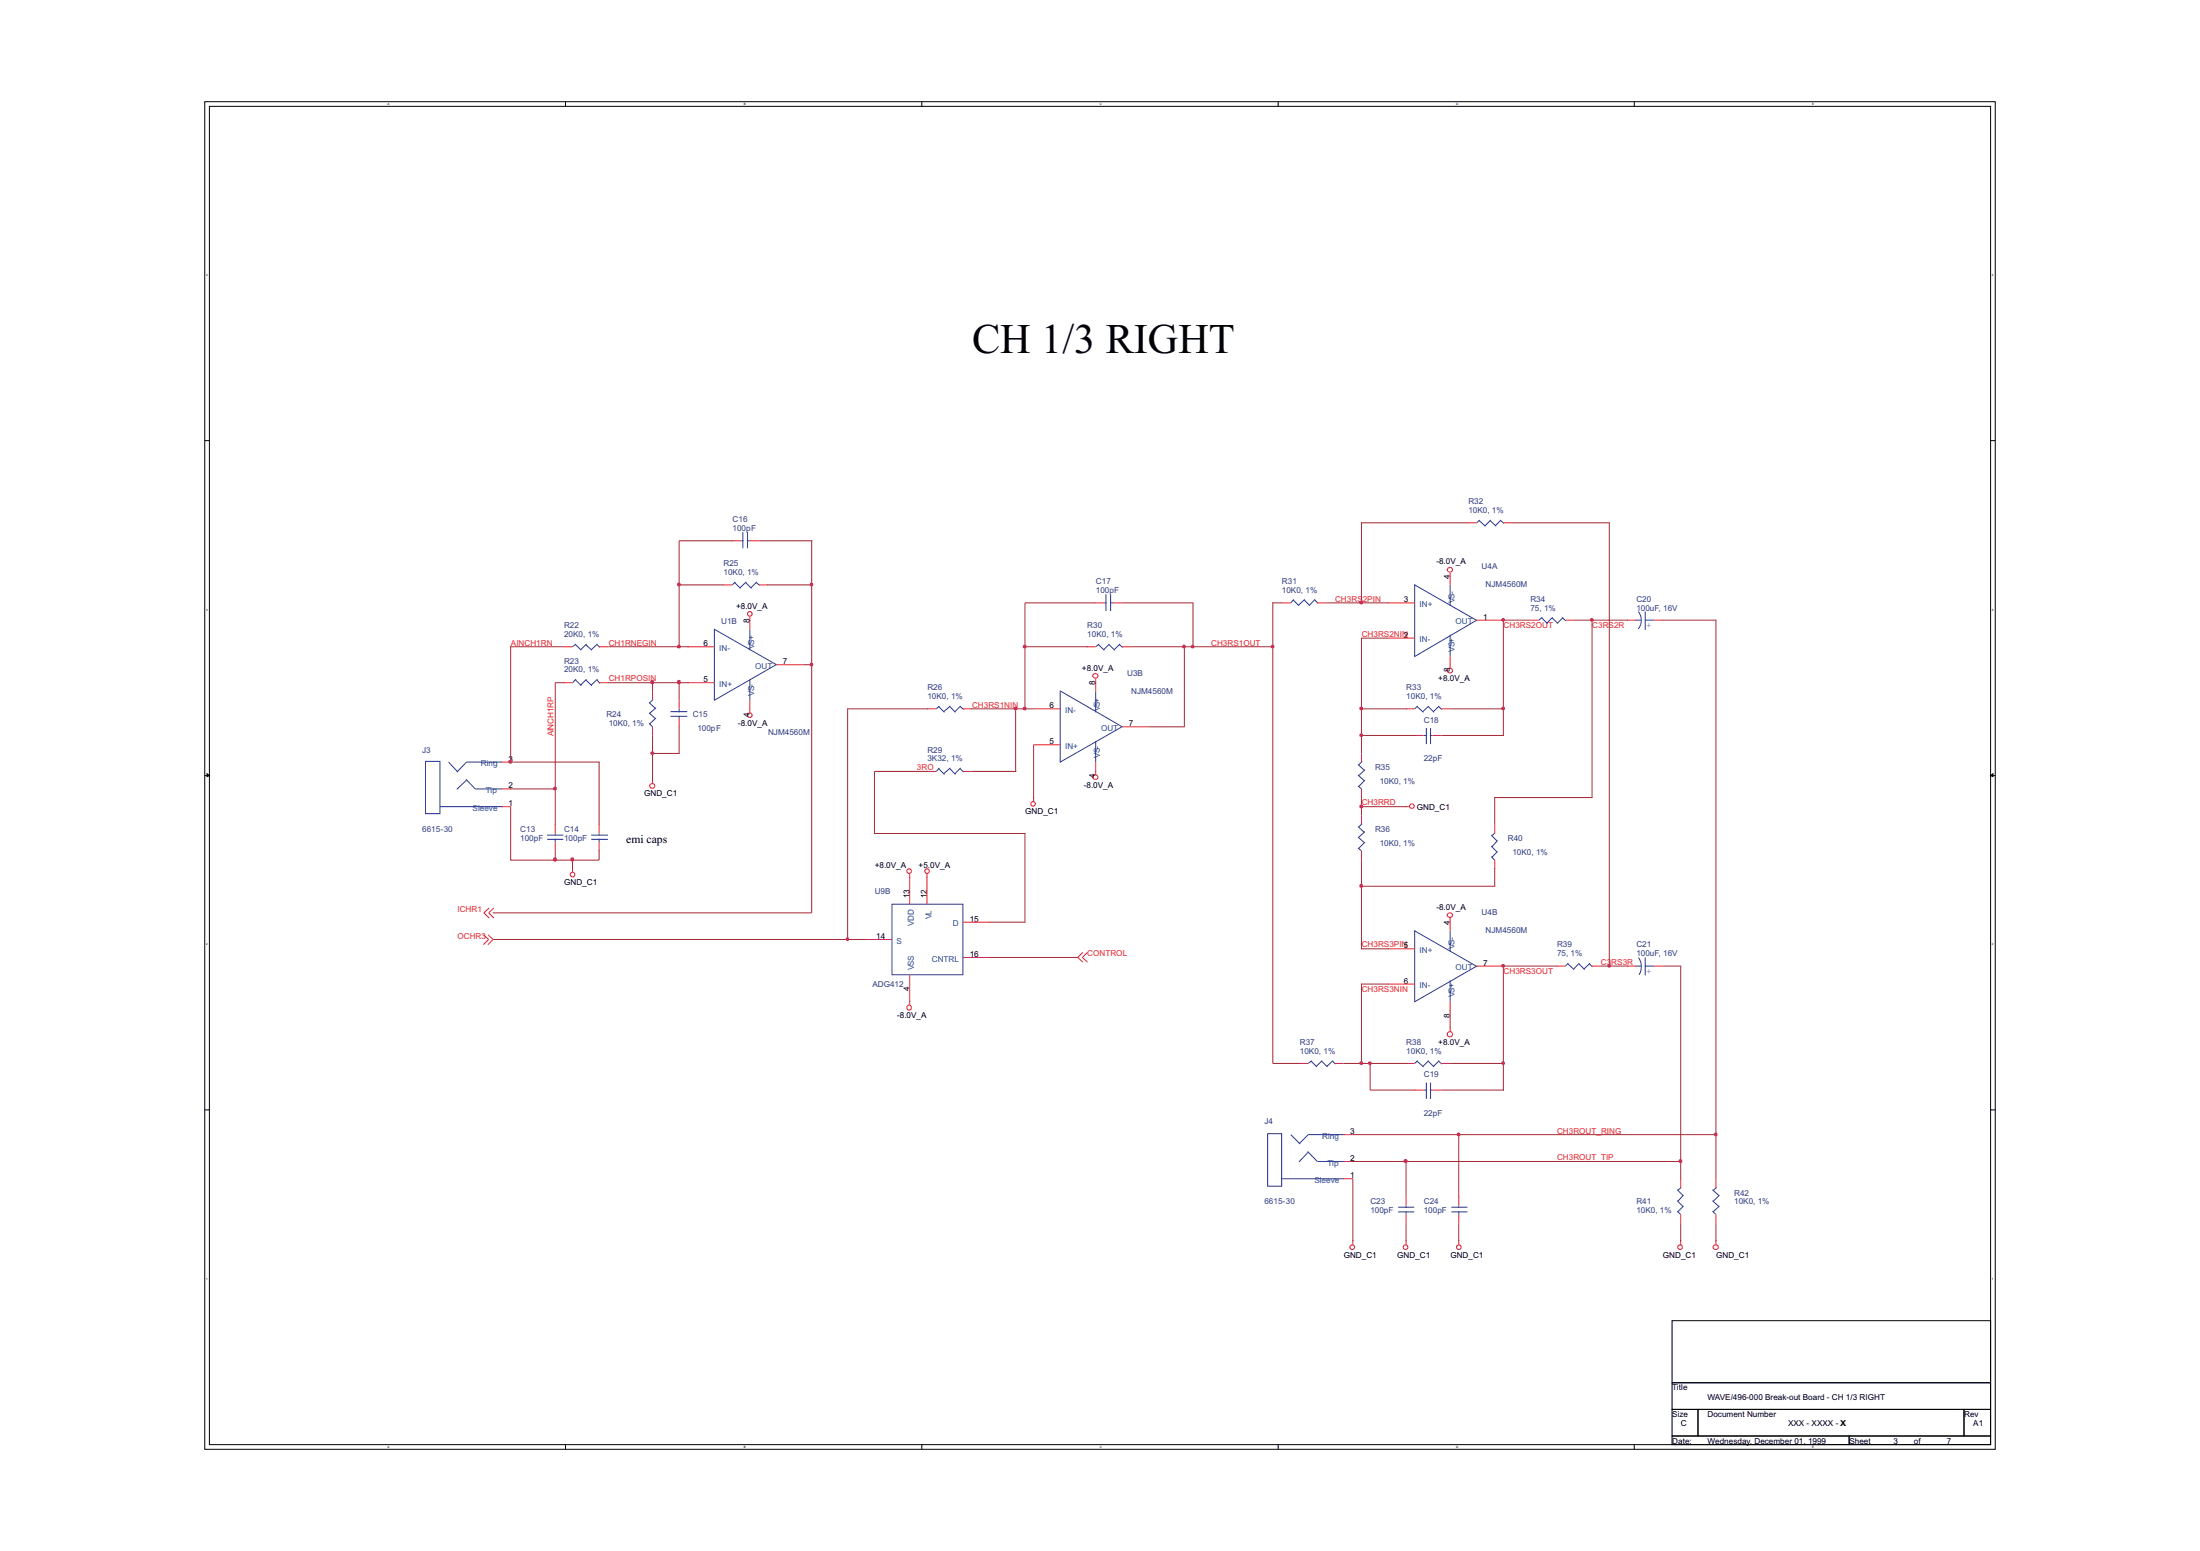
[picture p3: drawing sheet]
<svg xmlns="http://www.w3.org/2000/svg" width="210mm" height="148mm" viewBox="0 0 210 148" stroke-linecap="round" stroke-linejoin="round" font-family="sans-serif">
<g fill="none" stroke="#010202" stroke-width=".1">
<path d="M19.5 9.7h171v128.6h-171zM20 10.1h170v127.8h-170zM54 9.7v.4M88 9.7v.4M122 9.7v.4M156 9.7v.4M19.5 42h.5M190 42h.5M19.5 74h.5M190 74h.5M54 137.9v.4M88 137.9v.4"/>
<path d="M122 137.9v.4M156 137.9v.4M159.6 126h30.4v5.9h-30.4z"/>
</g>
<path d="M19.8 73.8l.2 .2-.2 .1z" fill="#010202"/>
<path d="M19.8 73.8l.2 .2-.2 .1z" fill="none" stroke="#010202" stroke-width=".1"/>
<path d="M190 74l.2-.2v.3z" fill="#010202"/>
<path d="M190 74l.2-.2v.3zM19.5 105.9h.5M190 105.9h.5M159.6 131.9h30.4v2.6h-30.4zM159.6 134.5h2.5v2.5h-2.5zM159.6 137h16.9v.9h-16.9zM162.1 134.5h25.4v2.5h-25.4zM176.5 137h13.5v.9h-13.5zM187.5 134.5h2.5v2.5h-2.5z" fill="none" stroke="#010202" stroke-width=".1"/>
<g fill="none" stroke="#ee2028" stroke-width=".1">
<path d="M69 55.8h.9M69.9 51.6h.9M71.6 58.8v1.3M71.6 51.6h.9M72.5 55.8h.8M104.6 57.5h.8M106.3 57.5h.8M122.3 57.5h.9M125.7 57.5h.9M132.5 57.5h2.5M138.4 54.7v1.1M140.1 49.9h.9"/>
<path d="M141 59.2h2.5M143.5 49.9h.8M146 59.2h.9M149.4 59.2h.9M155.3 59.2h.9M157.9 59.2h.8M47.9 77h.8M47.9 72.7h.8M47.9 75.3h.8M53 78.6v.9M53.8 61.7h.8M53.8 65.1h.8"/>
<path d="M57.2 61.7h.9M57.2 65.1h.9M57.2 78.6v.9M62.3 66v.8M62.3 69.4v.8M62.3 74.4v.4M64.8 66.8v.8M64.8 68.5v.9M65.7 61.7h2.5M65.7 65.1h2.5M71.6 66.8v1.2M74.1 63.4h2.6"/>
<path d="M88.5 67.6h.9M88.5 73.6h.9M91.9 67.6h.9M91.9 73.6h.9M98.7 76v.5M98.7 67.6h2.5M98.7 71.1h2.5M103.7 61.7h.9M104.6 64.8v1.2M104.6 72.7v1.2M107.1 61.7h.9M107.1 69.4h2.6"/>
<path d="M130 71.9v.8M130 75.3v.8M130 77.8v.8M132.5 60.9h2.5M134.2 77h.3M134.2 67.6h.8M135 70.2h.9M136.7 70.2h.9M137.6 67.6h.8M138.4 62.6v1.2M142.7 78.6v.9M46.1 89.2l.6 .4-.6 .5"/>
<path d="M46.6 89.2l.5 .4-.5 .5M46.7 86.6l-.5 .5 .5 .5M47.1 86.6l-.4 .5 .4 .5M53 80.4v.8M54.6 82.8v.4M57.2 80.4v.8M82.6 89.6h2.5M86.8 83.4v2.9M86.8 93v2.9M88.5 83.4v2.9M91.9 91.4h2.5M91.9 88h2.5"/>
<path d="M103.4 90.9l-.5 .5 .5 .4M103.8 90.9l-.5 .5 .5 .4M130 81.2v.9M132.5 93.9h2.5M132.5 90.5h2.5M138.4 87.6v1.2M138.4 95.6v.8M138.4 98v.4M141 92.2h2.5M142.7 82.1v.8M148.6 92.2h.8M152 92.2h.8"/>
<path d="M155.3 92.2h.9M157.9 92.2h.8M124 101.5h.9M127.4 101.5h.8M128.2 108.3h.9M128.2 110.8h.9M128.2 112.5h.9M129.1 118.3v.5M134.2 114.2v.8M134.2 115.9v.8M134.2 118.3v.5M134.2 101.5h.8"/>
<path d="M135 104h.9M136.7 104h.9M137.6 101.5h.8M139.2 114.2v.8M139.2 115.9v.8M139.2 118.3v.5M160.4 112.5v.9M160.4 115.9v.8M160.4 118.3v.5M163.8 112.5v.9M163.8 115.9v.8M163.8 118.3v.5"/>
<circle cx="71.6" cy="58.6" r=".21"/>
<circle cx="138.4" cy="54.4" r=".23"/>
<circle cx="62.3" cy="75" r=".24"/>
<circle cx="71.6" cy="68.3" r=".22"/>
<circle cx="98.6" cy="76.7" r=".21"/>
<circle cx="104.6" cy="64.5" r=".24"/>
<circle cx="104.6" cy="74.2" r=".23"/>
<circle cx="134.8" cy="76.9" r=".22"/>
<circle cx="138.4" cy="64" r=".23"/>
<circle cx="54.7" cy="83.5" r=".21"/>
<circle cx="86.8" cy="96.1" r=".23"/>
<circle cx="86.8" cy="83.1" r=".21"/>
<circle cx="88.5" cy="83.1" r=".21"/>
<circle cx="138.4" cy="98.7" r=".25"/>
<circle cx="138.4" cy="87.3" r=".23"/>
<circle cx="129.1" cy="119" r=".21"/>
<circle cx="134.2" cy="119" r=".22"/>
<circle cx="139.2" cy="119" r=".22"/>
<circle cx="160.4" cy="119" r=".21"/>
<circle cx="163.8" cy="119" r=".23"/>
</g>
<g fill="none" stroke="#2c3695" stroke-width=".1">
<path d="M70.1 55.6l.6 .5M70.2 55.5l-.3 .3M70.8 51.6h.2M70.9 50.8v1.5M71.2 55.6l.5 .5M71.2 55.5l-.6 .6M71.3 51.6h.3M71.4 50.8v1.5M72.2 55.6l.3 .3M72.2 55.5l-.5 .6M105.4 57.5h.2M105.6 56.7v1.6"/>
<path d="M106 57.5h.3M106 56.7v1.6M123.4 57.2l.6 .6M123.5 57.2l-.3 .3M124.5 57.2l.5 .6M124.5 57.2l-.6 .6M125.5 57.2l.3 .4M125.5 57.2l-.5 .6M135 55.7v6.9M135 55.8l6 3.4M138.4 55.8v2M141 59.2l-6 3.5"/>
<path d="M141.2 49.7l.6 .5M141.2 49.6l-.2 .3M142.2 49.7l.6 .5M142.3 49.6l-.6 .6M143.2 49.7l.4 .3M143.3 49.6l-.6 .6M147.2 59l.5 .5M147.2 58.9l-.3 .3M148.2 59l.5 .5M148.2 58.9l-.6 .6M149.1 59l.4 .2M149.2 58.9l-.5 .6"/>
<path d="M156.1 59.2h.6M156.4 58.4l.2 .4 .1 .4M156.7 59.2l-.1 .4-.2 .4M157 59.2h.9M157 58.4v1.7M40.6 72.7h1.4v4.9h-1.4zM42 77h6M42.8 72.7l.9 1M44.5 74.4l.9 .9h2.6M44.5 74.4l-.9 .9M48 72.7h-3.5l-.9 1M52.2 79.7h1.6"/>
<path d="M53 79.5v.2M54.9 64.9l.6 .5M54.9 61.5l.6 .5M55 64.8l-.4 .3M55 61.4l-.4 .3M55.9 64.9l.6 .5M55.9 61.5l.6 .5M56 64.8l-.6 .6M56 61.4l-.6 .6M56.4 79.7h1.6M57 64.9l.3 .3M57 61.5l.3 .3"/>
<path d="M57 64.8l-.6 .6M57 61.4l-.6 .6M57.2 79.5v.2M62 69l.3 .4M62 68l.6 .6M62 67l.6 .6M62.3 66.7l-.3 .4M62.6 68.5l-.6 .6M62.6 67.5l-.6 .6M64 67.9h1.6M64 68.4h1.6M64.8 67.6v.4"/>
<path d="M64.8 68.3v.2M68.1 60l6 3.4M68.2 60.1v6.8M71.6 60.1v1.9M71.6 64.8v2M74.2 63.4l-6 3.4M89.6 73.3l.6 .6M89.6 67.4l.6 .6M89.7 73.3l-.3 .3M89.7 67.4l-.3 .2M90.7 73.3l.5 .6M90.7 67.4l.5 .6"/>
<path d="M90.7 73.3l-.6 .5M90.7 67.4l-.6 .5M91.6 73.3l.4 .4M91.6 67.4l.4 .3M91.7 73.3l-.5 .5M91.7 67.4l-.5 .5M101.2 65.9l5.9 3.5M101.2 66v6.8M104.6 66v2M104.6 70.7v2M104.9 61.5l.5 .5M104.9 61.4l-.3 .3"/>
<path d="M105.9 61.5l.5 .5M105.9 61.4l-.6 .6M106.8 61.5l.4 .3M106.9 61.4l-.6 .6M107.2 69.3l-6 3.4M129.6 75l.4 .3M129.6 73.9l.6 .6M129.6 72.9l.6 .6M129.6 79.9l.6 .5M129.6 78.9l.6 .5M130 72.7l-.3 .3M130 78.6l-.3 .3"/>
<path d="M130.3 74.4l-.6 .7M130.3 73.5l-.6 .5M130.3 79.4l-.6 .5M135.3 67.4l.6 .6M135.3 67.4l-.3 .2M135.9 70.2h.3M136.2 69.5v1.5M136.3 67.4l.6 .6M136.4 67.4l-.6 .5M136.5 70.2h.2M136.6 69.5v1.5M137.3 67.4l.3 .3"/>
<path d="M137.4 67.4l-.6 .5M138.4 60.6v2M142.3 79.7l.6 .5M142.7 79.5l-.3 .2M52.2 80.1h1.6M53 80v.4M56.4 80.1h1.6M57.2 80v.4M85.1 86.3h6.8v6.7h-6.8zM129.6 80.9l.4 .3M130.3 80.4l-.6 .6M135 88.8v6.8"/>
<path d="M135 88.8l6 3.5M138.4 88.8v2M138.4 93.6v2M141 92.2l-6 3.4M142.3 81.7l.4 .4M142.3 80.7l.6 .6M142.9 81.3l-.5 .5M142.9 80.2l-.5 .6M149.6 92l.7 .5M149.7 91.9l-.3 .3M150.7 92l.6 .5M150.7 91.9l-.5 .6"/>
<path d="M151.7 92l.3 .3M151.8 91.9l-.6 .6M156.1 92.2h.6M156.4 91.4l.2 .4 .1 .4M156.7 92.2l-.1 .4-.2 .4M157 92.2h.9M157 91.4v1.7M121 108.2h1.3v5h-1.3zM122.3 112.5h6M123.2 108.3l.9 .9M124.8 109.9l.9 .9h2.6M124.9 109.9l-.9 1"/>
<path d="M125.1 101.3l.6 .5M125.2 101.2l-.3 .3M126.1 101.3l.6 .5M126.2 101.2l-.6 .6M127.2 101.3l.3 .2M127.2 101.2l-.6 .6M128.3 108.3h-3.4l-.9 .9M133.5 115.6h1.5M133.5 115.2h1.5M134.2 115v.2M134.2 115.6v.3M135.3 101.3l.6 .5"/>
<path d="M135.3 101.2l-.3 .3M135.9 104h.3M136.2 103.3v1.6M136.3 101.3l.6 .5M136.4 101.2l-.6 .6M136.5 104h.2M136.6 103.3v1.6M137.3 101.3l.3 .2M137.4 101.2l-.6 .6M138.5 115.6h1.6M138.5 115.2h1.6M139.2 115v.2"/>
<path d="M139.2 115.6v.3M160.1 115.6l.3 .3M160.1 114.6l.6 .5M160.1 113.5l.6 .6M160.5 113.3l-.4 .3M160.7 115.1l-.6 .5M160.7 114l-.6 .6M163.5 115.6l.3 .3M163.5 114.6l.6 .5M163.5 113.5l.6 .6M163.9 113.3l-.4 .3M164.1 115.1l-.6 .5"/>
<path d="M164.1 114l-.6 .6"/>
</g>
<g fill="none" stroke="#a22934" stroke-width=".1">
<path d="M64.8 55.8h4.3M70 51.6h-5.2v10.2M72.5 51.6h5M73.2 55.8h4.3M77.5 51.6v35.5h-30.5M104.6 57.5h-6.8v10.2M107.1 57.5h6.8M113.9 57.5v4.3M121.5 57.5v44h2.6M121.5 57.5h.9M126.6 57.5h6M130 49.9h10.2"/>
<path d="M130 49.8v7.7M143.5 59.2h2.5M143.5 59.1v11.1M144.3 49.9h9.4M150.3 59.2h5.1M152 59.1v17M153.6 49.9v42.4M158.7 59.2h5.1M163.8 59.1v53.4M48.7 61.7h5.1M48.7 75.3h4.3M48.7 61.7v11.1"/>
<path d="M48.7 77v5.1M48.7 72.7h8.6M53.9 65.1h-.9v13.6M57.2 72.7v6M58 65.1h7.7M58.1 61.7h7.6M62.3 65.1v.9M62.3 70.2v4.3M62.3 71.9h2.6M64.8 65.1v1.7M64.8 69.3v2.6M76.7 63.4h.8"/>
<path d="M80.9 67.6h7.7M80.9 67.6v22M83.5 79.5h14.4M88.6 73.6h-5.1v6M92.7 67.6h6M92.8 73.6h4.2M96.9 67.6v6M97.8 61.7h6M97.8 79.5v8.5M98.7 71.1v5M108 61.7h13.6M109.7 69.4h3.4"/>
<path d="M113.1 61.7v7.7M129.9 60.9h2.6M130 60.9v11M130 76v1.8M130 67.6h4.3M130 70.2h5.1M130 77h4.3M137.6 70.2h6M138.4 67.6h5.2M142.7 76v2.6M142.7 76.1h9.3M47.1 89.6h35.5"/>
<path d="M53 81.2v.9M54.6 82.1v.9M57.2 81.1v1h-8.5M94.4 88h3.4M94.4 91.4h8.5M130 90.5h2.6M130 82.1v8.5M130 93.9v7.6M130 84.6h12.7M130 93.9h2.6M138.4 96.4v1.7M142.7 82.8v1.8"/>
<path d="M148.7 92.2h-5.2v11.9M152.8 92.2h2.6M158.7 92.2h1.8M160.4 92.2v20.3M128.2 101.5h6.1M129.1 110.8h31.3M129.1 108.3h34.8M129.1 112.5v5.9M130.8 101.4v2.6h4.3M134.2 110.8v3.4M134.2 116.7v1.7M137.6 104h6"/>
<path d="M138.4 101.5h5.2M139.2 108.3v6M139.2 116.7v1.7M160.4 116.7v1.7M163.8 116.7v1.7"/>
</g>
<path d="M129.8 84.4h.2v.2h-.2z" fill-rule="evenodd" fill="#b6218b"/>
<path d="M129.8 84.4h.2v.2h-.2z" fill="none" stroke="#b6218b" stroke-width=".1"/>
<path d="M143.3 92.1h.3v.2h-.2z" fill-rule="evenodd" fill="#b6218b"/>
<path d="M143.3 92.1h.3v.2h-.2z" fill="none" stroke="#b6218b" stroke-width=".1"/>
<path d="M129.8 101.4h.2v.1h-.2z" fill-rule="evenodd" fill="#b6218b"/>
<path d="M129.8 101.4h.2v.1h-.2z" fill="none" stroke="#b6218b" stroke-width=".1"/>
<path d="M151.8 59.1l.2-.1 .1 .2-.1 .1-.2-.1z" fill-rule="evenodd" fill="#b6218b"/>
<path d="M151.8 59.1l.2-.1 .1 .2-.1 .1-.2-.1z" fill="none" stroke="#b6218b" stroke-width=".1"/>
<path d="M121.4 61.6h.2v.2h-.2z" fill-rule="evenodd" fill="#b6218b"/>
<path d="M121.4 61.6h.2v.2h-.2z" fill="none" stroke="#b6218b" stroke-width=".1"/>
<path d="M64.7 55.7h.2v.2h-.2z" fill-rule="evenodd" fill="#b6218b"/>
<path d="M64.7 55.7h.2v.2h-.2z" fill="none" stroke="#b6218b" stroke-width=".1"/>
<path d="M112.9 61.6h.2v.2h-.2z" fill-rule="evenodd" fill="#b6218b"/>
<path d="M112.9 61.6h.2v.2h-.2z" fill="none" stroke="#b6218b" stroke-width=".1"/>
<path d="M129.8 67.5h.2v.2h-.2z" fill-rule="evenodd" fill="#b6218b"/>
<path d="M129.8 67.5h.2v.2h-.2z" fill="none" stroke="#b6218b" stroke-width=".1"/>
<path d="M129.8 70.1h.2v.1h-.2z" fill-rule="evenodd" fill="#b6218b"/>
<path d="M129.8 70.1h.2v.1h-.2z" fill="none" stroke="#b6218b" stroke-width=".1"/>
<path d="M64.7 65h.2v.2h-.2z" fill-rule="evenodd" fill="#b6218b"/>
<path d="M64.7 65h.2v.2h-.2z" fill="none" stroke="#b6218b" stroke-width=".1"/>
<path d="M62.2 65h.2v.2h-.2z" fill-rule="evenodd" fill="#b6218b"/>
<path d="M62.2 65h.2v.2h-.2z" fill="none" stroke="#b6218b" stroke-width=".1"/>
<path d="M143.3 101.4h.3v.1h-.2z" fill-rule="evenodd" fill="#b6218b"/>
<path d="M143.3 101.4h.3v.1h-.2z" fill="none" stroke="#b6218b" stroke-width=".1"/>
<path d="M129.8 57.4h.2v.2h-.2z" fill-rule="evenodd" fill="#b6218b"/>
<path d="M129.8 57.4h.2v.2h-.2z" fill="none" stroke="#b6218b" stroke-width=".1"/>
<path d="M48.6 72.6h.2v.2h-.2z" fill-rule="evenodd" fill="#b6218b"/>
<path d="M48.6 72.6h.2v.2h-.2z" fill="none" stroke="#b6218b" stroke-width=".1"/>
<path d="M160.3 110.7h.2v.2h-.2z" fill-rule="evenodd" fill="#b6218b"/>
<path d="M160.3 110.7h.2v.2h-.2z" fill="none" stroke="#b6218b" stroke-width=".1"/>
<path d="M130.6 101.4h.3v.1h-.2z" fill-rule="evenodd" fill="#b6218b"/>
<path d="M130.6 101.4h.3v.1h-.2z" fill="none" stroke="#b6218b" stroke-width=".1"/>
<path d="M143.4 59l.2 .1v.1l-.1 .1-.2-.1z" fill-rule="evenodd" fill="#b6218b"/>
<path d="M143.4 59l.2 .1v.1l-.1 .1-.2-.1z" fill="none" stroke="#b6218b" stroke-width=".1"/>
<path d="M134 110.7h.2l.1 .1-.1 .1h-.2z" fill-rule="evenodd" fill="#b6218b"/>
<path d="M134 110.7h.2l.1 .1-.1 .1h-.2z" fill="none" stroke="#b6218b" stroke-width=".1"/>
<path d="M80.8 89.5h.2v.2h-.2z" fill-rule="evenodd" fill="#b6218b"/>
<path d="M80.8 89.5h.2v.2h-.2z" fill="none" stroke="#b6218b" stroke-width=".1"/>
<path d="M143.3 67.6l.3-.1v.2h-.2z" fill-rule="evenodd" fill="#b6218b"/>
<path d="M143.3 67.6l.3-.1v.2h-.2z" fill="none" stroke="#b6218b" stroke-width=".1"/>
<path d="M153.5 92.1h.2v.2h-.2z" fill-rule="evenodd" fill="#b6218b"/>
<path d="M153.5 92.1h.2v.2h-.2z" fill="none" stroke="#b6218b" stroke-width=".1"/>
<path d="M52.9 75.1h.2v.2h-.2z" fill-rule="evenodd" fill="#b6218b"/>
<path d="M52.9 75.1h.2v.2h-.2z" fill="none" stroke="#b6218b" stroke-width=".1"/>
<path d="M64.7 61.6h.2v.2h-.2z" fill-rule="evenodd" fill="#b6218b"/>
<path d="M64.7 61.6h.2v.2h-.2z" fill="none" stroke="#b6218b" stroke-width=".1"/>
<path d="M97.7 67.5h.2v.2h-.2z" fill-rule="evenodd" fill="#b6218b"/>
<path d="M97.7 67.5h.2v.2h-.2z" fill="none" stroke="#b6218b" stroke-width=".1"/>
<path d="M97.7 61.6h.2v.2h-.2z" fill-rule="evenodd" fill="#b6218b"/>
<path d="M97.7 61.6h.2v.2h-.2z" fill="none" stroke="#b6218b" stroke-width=".1"/>
<path d="M96.8 67.6l.2-.1v.2h-.2z" fill-rule="evenodd" fill="#b6218b"/>
<path d="M96.8 67.6l.2-.1v.2h-.2z" fill="none" stroke="#b6218b" stroke-width=".1"/>
<path d="M113.7 61.6h.2v.2h-.2z" fill-rule="evenodd" fill="#b6218b"/>
<path d="M113.7 61.6h.2v.2h-.2z" fill="none" stroke="#b6218b" stroke-width=".1"/>
<path d="M163.7 108.2h.2v.2h-.2z" fill-rule="evenodd" fill="#b6218b"/>
<path d="M163.7 108.2h.2v.2h-.2z" fill="none" stroke="#b6218b" stroke-width=".1"/>
<path d="M139.1 108.2l.1-.1 .1 .1v.2h-.2z" fill-rule="evenodd" fill="#b6218b"/>
<path d="M139.1 108.2l.1-.1 .1 .1v.2h-.2z" fill="none" stroke="#b6218b" stroke-width=".1"/>
<path d="M129.8 76.9l.2-.1v.1v.2h-.2z" fill-rule="evenodd" fill="#b6218b"/>
<path d="M129.8 76.9l.2-.1v.1v.2h-.2z" fill="none" stroke="#b6218b" stroke-width=".1"/>
<path d="M52.9 81.9h.2v.2h-.2z" fill-rule="evenodd" fill="#b6218b"/>
<path d="M52.9 81.9h.2v.2h-.2z" fill="none" stroke="#b6218b" stroke-width=".1"/>
<path d="M62.1 71.8h.3v.2h-.2z" fill-rule="evenodd" fill="#b6218b"/>
<path d="M62.1 71.8h.3v.2h-.2z" fill="none" stroke="#b6218b" stroke-width=".1"/>
<path d="M54.5 81.9h.2v.2h-.2z" fill-rule="evenodd" fill="#b6218b"/>
<path d="M54.5 81.9h.2v.2h-.2z" fill="none" stroke="#b6218b" stroke-width=".1"/>
<path d="M77.4 63.3h.2v.2h-.2z" fill-rule="evenodd" fill="#b6218b"/>
<path d="M77.4 63.3h.2v.2h-.2z" fill="none" stroke="#b6218b" stroke-width=".1"/>
<path d="M77.4 55.7h.2v.2h-.2z" fill-rule="evenodd" fill="#b6218b"/>
<path d="M77.4 55.7h.2v.2h-.2z" fill="none" stroke="#b6218b" stroke-width=".1"/>
<text font-size="4" fill="#010202" x="92.8" y="33.6">CH 1/3 RIGHT</text>
<text font-size="1.1" fill="#010202" x="59.8" y="80.5">emi caps</text>
<g font-size=".8" fill="#2e3090">
<text x="69.1" y="54">R25</text>
<text x="69.9" y="49.8">C16</text>
<text x="69.9" y="50.6">100pF</text>
<text x="140.2" y="48.1">R32</text>
<text x="140.2" y="49">10K0, 1%</text>
<text x="53.8" y="59.9">R22</text>
<text x="68.8" y="59.6">U1B</text>
<text x="69.1" y="54.9">10K0, 1%</text>
<text x="103.8" y="59.9">R30</text>
<text x="104.6" y="55.7">C17</text>
<text x="104.6" y="56.5">100pF</text>
<text x="122.4" y="55.7">R31</text>
<text x="122.4" y="56.5">10K0, 1%</text>
<text x="141.4" y="54.3">U4A</text>
<text x="141.8" y="56">NJM4560M</text>
<text x="146.1" y="57.4">R34</text>
<text x="146.1" y="58.3">75, 1%</text>
<text x="156.2" y="57.4">C20</text>
<text x="156.2" y="58.3">100uF, 16V</text>
<text x="53.8" y="63.3">R23</text>
<text x="53.8" y="64.2">20K0, 1%</text>
<text x="53.8" y="60.8">20K0, 1%</text>
<text x="88.5" y="65.9">R26</text>
<text x="103.8" y="60.8">10K0, 1%</text>
<text x="107.6" y="64.5">U3B</text>
<text x="134.2" y="65.9">R33</text>
<text x="40.3" y="71.8">J3</text>
<text x="57.9" y="68.4">R24</text>
<text x="58.1" y="69.3">10K0, 1%</text>
<text x="66.1" y="68.4">C15</text>
<text x="66.6" y="69.8">100pF</text>
<text x="73.3" y="70.1">NJM4560M</text>
<text x="88.5" y="71.8">R29</text>
<text x="88.5" y="66.7">10K0, 1%</text>
<text x="108" y="66.2">NJM4560M</text>
<text x="134.2" y="66.7">10K0, 1%</text>
<text x="135.9" y="69">C18</text>
<text x="88.5" y="72.6">3K32, 1%</text>
<text x="131.3" y="73.5">R35</text>
<text x="131.7" y="74.8">10K0, 1%</text>
<text x="135.9" y="72.6">22pF</text>
<text x="40.3" y="79.4">6615-30</text>
<text x="49.7" y="79.4">C13</text>
<text x="49.7" y="80.3">100pF</text>
<text x="53.8" y="79.4">C14</text>
<text x="53.8" y="80.3">100pF</text>
<text x="131.3" y="79.4">R36</text>
<text x="131.7" y="80.8">10K0, 1%</text>
<text x="143.9" y="80.3">R40</text>
<text x="144.4" y="81.6">10K0, 1%</text>
<text x="83.5" y="85.3">U9B</text>
<text x="141.4" y="87.3">U4B</text>
<text x="141.8" y="89">NJM4560M</text>
<text x="83.3" y="94.1">ADG412</text>
<text x="148.6" y="90.4">R39</text>
<text x="148.6" y="91.3">75, 1%</text>
<text x="156.2" y="90.4">C21</text>
<text x="156.2" y="91.3">100uF, 16V</text>
<text x="124.1" y="99.7">R37</text>
<text x="124.1" y="100.5">10K0, 1%</text>
<text x="134.2" y="99.7">R38</text>
<text x="134.2" y="100.5">10K0, 1%</text>
<text x="120.7" y="107.3">J4</text>
<text x="135.9" y="102.8">C19</text>
<text x="135.9" y="106.5">22pF</text>
<text x="120.7" y="114.9">6615-30</text>
<text x="130.8" y="114.9">C23</text>
<text x="130.8" y="115.8">100pF</text>
<text x="135.9" y="114.9">C24</text>
<text x="135.9" y="115.8">100pF</text>
<text x="156.2" y="114.9">R41</text>
<text x="156.2" y="115.8">10K0, 1%</text>
<text x="165.5" y="114.1">R42</text>
<text x="165.5" y="114.9">10K0, 1%</text>
</g>
<g font-size=".8" fill="#010202">
<text x="137.1" y="53.8">-8.0V_A</text>
<text x="70.3" y="58.1">+8.0V_A</text>
<text x="71.5" y="59.5" transform="rotate(-90 71.5 59.5)">8</text>
<text x="134" y="57.5">3</text>
<text x="138.4" y="55.2" transform="rotate(-90 138.4 55.2)">4</text>
<text x="141.6" y="59.1">1</text>
<text x="67.2" y="61.7">6</text>
<text x="67.2" y="65.1">5</text>
<text x="74.7" y="63.4">7</text>
<text x="103.3" y="64">+8.0V_A</text>
<text x="104.5" y="65.4" transform="rotate(-90 104.5 65.4)">8</text>
<text x="134" y="60.8">2</text>
<text x="137.3" y="65">+8.0V_A</text>
<text x="138.4" y="64.2" transform="rotate(-90 138.4 64.2)">8</text>
<text x="70.4" y="69.3">-8.0V_A</text>
<text x="71.5" y="68.4" transform="rotate(-90 71.5 68.4)">4</text>
<text x="100.2" y="67.6">6</text>
<text x="100.2" y="71">5</text>
<text x="107.8" y="69.3">7</text>
<text x="48.5" y="72.7">3</text>
<text x="48.5" y="75.2">2</text>
<text x="48.5" y="77">1</text>
<text x="61.5" y="76">GND_C1</text>
<text x="97.9" y="77.7">GND_C1</text>
<text x="103.5" y="75.2">-8.0V_A</text>
<text x="104.5" y="74.3" transform="rotate(-90 104.5 74.3)">4</text>
<text x="135.2" y="77.3">GND_C1</text>
<text x="83.5" y="82.8">+8.0V_A</text>
<text x="87.7" y="82.8">+5.0V_A</text>
<text x="53.8" y="84.5">GND_C1</text>
<text x="83.6" y="89.6">14</text>
<text x="86.8" y="85.7" transform="rotate(-90 86.8 85.7)">13</text>
<text x="88.5" y="85.7" transform="rotate(-90 88.5 85.7)">12</text>
<text x="92.6" y="88">15</text>
<text x="137.1" y="86.8">-8.0V_A</text>
<text x="138.4" y="88.2" transform="rotate(-90 138.4 88.2)">4</text>
<text x="86.8" y="94.6" transform="rotate(-90 86.8 94.6)">4</text>
<text x="92.6" y="91.3">16</text>
<text x="134" y="93.9">6</text>
<text x="141.6" y="92.1">7</text>
<text x="85.6" y="97.2">-8.0V_A</text>
<text x="137.3" y="99.7">+8.0V_A</text>
<text x="138.4" y="97.1" transform="rotate(-90 138.4 97.1)">8</text>
<text x="128.9" y="108.2">3</text>
<text x="128.9" y="110.8">2</text>
<text x="128.9" y="112.4">1</text>
<text x="128.3" y="120">GND_C1</text>
<text x="133.4" y="120">GND_C1</text>
<text x="138.4" y="120">GND_C1</text>
<text x="158.7" y="120">GND_C1</text>
<text x="163.8" y="120">GND_C1</text>
<text x="159.6" y="132.7">Title</text>
<text x="159.6" y="135.2">Size</text>
<text x="159.6" y="137.8">Date:</text>
<text x="160.5" y="136">C</text>
<text x="163" y="133.6">WAVE/496-000 Break-out Board - CH 1/3 RIGHT</text>
<text x="163" y="137.8">Wednesday, December 01, 1999</text>
<text x="163" y="135.2">Document Number</text>
<text x="170.7" y="136">XXX - XXXX - X</text>
<text x="176.5" y="137.8">Sheet</text>
<text x="180.7" y="137.8">3</text>
<text x="182.7" y="137.8">of</text>
<text x="185.8" y="137.8">7</text>
<text x="187.5" y="135.2">Rev</text>
<text x="188.4" y="136">A1</text>
</g>
<g font-size=".8" fill="#ee2028">
<text x="127.4" y="57.4">CH3RS2PIN</text>
<text x="143.5" y="59.9">CH3RS2OUT</text>
<text x="152" y="59.9">C3RS2R</text>
<text x="48.8" y="61.6">AINCH1RN</text>
<text x="58.1" y="65">CH1RPOSIN</text>
<text x="58.1" y="61.6">CH1RNEGIN</text>
<text x="115.6" y="61.6">CH3RS1OUT</text>
<text x="130" y="60.8">CH3RS2NIN</text>
<text x="52.8" y="70.2" transform="rotate(-90 52.8 70.2)">AINCH1RP</text>
<text x="92.8" y="67.6">CH3RS1NIN</text>
<text x="87.5" y="73.5">3RO</text>
<text x="130" y="76.8">CH3RRD</text>
<text x="43.7" y="89.6">OCHR3</text>
<text x="43.7" y="87">ICHR1</text>
<text x="103.8" y="91.3">CONTROL</text>
<text x="130" y="94.6">CH3RS3NIN</text>
<text x="130" y="90.4">CH3RS3PIN5</text>
<text x="143.5" y="92.9">CH3RS3OUT</text>
<text x="152.8" y="92.1">C3RS3R</text>
<text x="148.6" y="110.7">CH3ROUT_TIP</text>
<text x="148.6" y="108.2">CH3ROUT_RING</text>
</g>
<g font-size=".8" fill="#14589f">
<text x="135.5" y="57.9">IN+</text>
<text x="138.8" y="57.5" transform="rotate(-90 138.8 57.5)">VS-</text>
<text x="138.9" y="59.6">OUT</text>
<text x="68.7" y="62.1">IN-</text>
<text x="68.7" y="65.5">IN+</text>
<text x="72" y="62" transform="rotate(-90 72 62)">VS+</text>
<text x="72.1" y="63.8">OUT</text>
<text x="135.5" y="61.3">IN-</text>
<text x="138.8" y="62.2" transform="rotate(-90 138.8 62.2)">VS+</text>
<text x="72" y="66.4" transform="rotate(-90 72 66.4)">VS-</text>
<text x="101.7" y="68">IN-</text>
<text x="101.7" y="71.5">IN+</text>
<text x="105" y="67.9" transform="rotate(-90 105 67.9)">VS+</text>
<text x="105.1" y="69.8">OUT</text>
<text x="45.1" y="77.4">Sleeve</text>
<text x="45.9" y="73.1">Ring</text>
<text x="46.4" y="75.7">Tip</text>
<text x="105" y="72.3" transform="rotate(-90 105 72.3)">VS-</text>
<text x="87.2" y="88.3" transform="rotate(-90 87.2 88.3)">VDD</text>
<text x="88.9" y="87.7" transform="rotate(-90 88.9 87.7)">VL</text>
<text x="91" y="88.4">D</text>
<text x="85.6" y="90">S</text>
<text x="87.2" y="92.6" transform="rotate(-90 87.2 92.6)">VSS</text>
<text x="89" y="91.8">CNTRL</text>
<text x="135.5" y="94.3">IN-</text>
<text x="135.5" y="90.9">IN+</text>
<text x="138.8" y="95.1" transform="rotate(-90 138.8 95.1)">VS+</text>
<text x="138.8" y="90.5" transform="rotate(-90 138.8 90.5)">VS-</text>
<text x="138.9" y="92.6">OUT</text>
<text x="125.5" y="112.9">Sleeve</text>
<text x="126.2" y="108.7">Ring</text>
<text x="126.7" y="111.2">Tip</text>
</g>
<g font-size=".8" fill="#2c3695">
<text x="157.1" y="59.5" transform="rotate(90 157.1 59.5)">+</text>
<text x="157.1" y="92.5" transform="rotate(90 157.1 92.5)">+</text>
</g>
<g font-size=".3" fill="#010202">
<text x="37" y="10">A</text>
<text x="71" y="10">B</text>
<text x="105" y="10">C</text>
<text x="139" y="10">D</text>
<text x="173" y="10">E</text>
<text x="19.7" y="26.3">4</text>
<text x="190.1" y="26.3">4</text>
<text x="19.7" y="58.3">3</text>
<text x="190.1" y="58.3">3</text>
<text x="19.7" y="90.2">2</text>
<text x="190.1" y="90.2">2</text>
<text x="19.7" y="122.1">1</text>
<text x="190.1" y="122.1">1</text>
<text x="37" y="138.2">A</text>
<text x="71" y="138.2">B</text>
<text x="105" y="138.2">C</text>
<text x="139" y="138.2">D</text>
<text x="173" y="138.2">E</text>
</g>
</svg>
